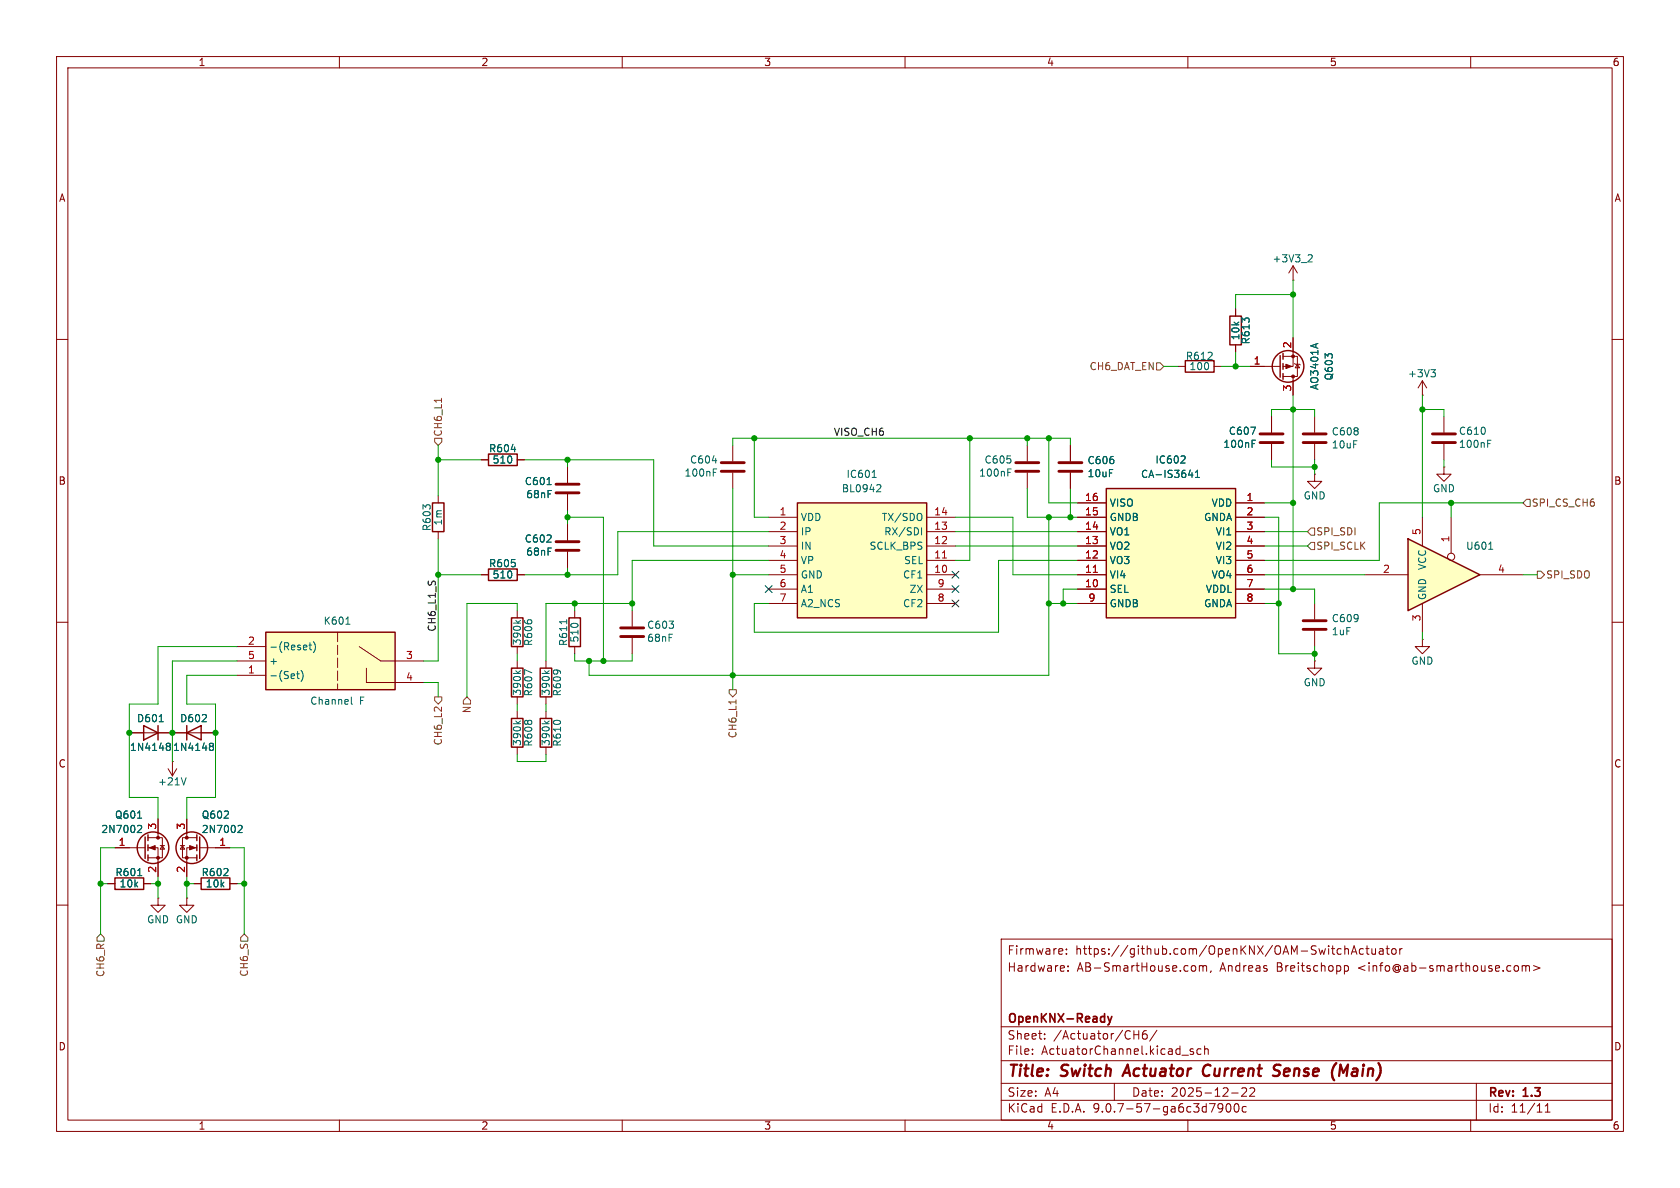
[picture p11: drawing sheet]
<svg xmlns="http://www.w3.org/2000/svg" width="297mm" height="210mm" viewBox="0 0 297 210" stroke-linecap="round" stroke-linejoin="round" font-family="sans-serif">
<g fill="none" stroke="#840000" stroke-width=".18">
<path d="M10 10h277v190h-277zM12 12h273v186h-273zM60 10v2M110 10v2M160 10v2M210 10v2M260 10v2M10 60h2M129.5 78.7v2.8M208.3 64.8h1.2M214.6 64.8h1.3M224.8 73.7v2.8"/>
<path d="M224.8 78.5v2.8M285 60h2M77.5 87.6v1.3M77.5 94v1.3M85.1 81.3h1.3M91.4 81.3h1.3M129.5 83.6v2.8M232.4 83.8v1.3h-1.3l1.3 1.3 1.3-1.3h-1.3M232.4 83.8h.1M10 110h2M91.4 116.8v1.3M96.5 116.8v1.3"/>
<path d="M285 110h2M30.5 129.5h7.6M91.4 123.2v1.3M91.4 125.7v1.3M91.4 132.1v1.3M96.5 123.2v1.3M96.5 125.7v1.3M96.5 132.1v1.3M27.9 158.8v1.2h1.3l-1.3 1.3-1.2-1.3h1.2M27.9 158.8h.1M33 158.8v1.2h-1.3l1.3 1.3 1.3-1.3h-1.3M33 158.8h.1"/>
<path d="M10 160h2M177 166h108v32h-108zM187.8 167.8l.1 .3-.7 .1M188.5 168.6v.1M188.5 167.8v.1M188.8 171.6v.1M188.8 170.8v.1M211.1 170.7l.3 .3v.4l-.3 .3M212 170.8l.5-.1 .2 .2M212 170.7v1M212.7 170.9l.2-.2 .3 .1 .1 .9M212.7 170.9v.8"/>
<path d="M214.1 171.6l-.1 .3M237.7 170.8l.4-.1 .3 .3v.4l-.2 .2h-.5M237.7 170.7v1.5M237.7 167.8l.3-.1 .3 .1 .1 .9M237.7 167.2v1.5M238.9 168.7l.5-1.5 .5 1.5M239 168.3h.7M241 167.8l-.4-.1-.3 .3v.4l.2 .2h.5M241.5 167.7h.5M241.7 167.2v1.3l.3 .2M242.5 167.7l.1 .9 .4 .1 .2-.1M243.2 167.7v1"/>
<path d="M243.9 167.8h.6v.9M244.5 168.1h-.5a.29 .29 0 0 0-.2 .3 .29 .29 0 0 0 .2 .3l.5-.1M245 167.7h.6M245.2 167.2v1.3l.4 .2M246.2 167.8l.3-.1 .3 .3v.4l-.3 .3-.3-.1-.2-.2v-.4zM247.5 167.7v1M247.9 167.7l-.3 .1-.1 .2M267.8 170.8l.4-.1 .3 .3v.4l-.3 .3-.4-.1-.1-.2v-.4zM269.1 170.8l.4-.1 .2 .2M269.1 170.7v1M269.7 170.9l.3-.2 .3 .1 .1 .9M269.7 170.9v.8"/>
<path d="M271.1 170.7l1.1 .4-1.1 .5M285 160h2M60 198v2M110 198v2M160 198v2M177 194.5h108M177 191.5h108M177 187.5h108M177 181.5h108M182.5 186.3v.1M182.5 185.5v.1M184.7 183.6v.1"/>
<path d="M184.7 182.8v.1M197 191.5v3M200.5 182.9h.8M201.3 182.2v1.5M202.7 182.2a.59 .59 0 0 0-.7 .6v.6l.1 .2 .4 .1 .2-.1 .1-.5-.1-.3h-.5l-.2 .3M204.5 182.1l-1.3 2M210 198v2M211 185.5l-.4-.1-.2 .2 .1 .2 .5 .2v.3h-.6M212.3 185.5l-.4-.1-.3 .3v.4l.1 .2h.6M213 185.5l.2-.1 .3 .1 .1 .9M213 184.9v1.5M216.2 195.7l-.3 .3h-.3l-.3-.3 .2-.5 .4-.1 .2 .1a.99 .99 0 0 1-.4 1.4h-.2"/>
<path d="M216.9 195.2l.2-.1a.81 .81 0 0 1 .6 .6 .81 .81 0 0 1-.3 .8l-.2 .1a.81 .81 0 0 1-.3-1.4zM217.7 193.2h1.2M218.3 195.2l.2-.1a.81 .81 0 0 1 .6 .6 .81 .81 0 0 1-.3 .8l-.1 .1a.81 .81 0 0 1-.4-1.4zM219.5 192.4l.6-.1 .2 .1 .1 .3-.9 1.1h.9M220.3 195.7l-.4-.1-.3 .3v.4l.1 .2h.6M221 192.4l.5-.1 .2 .1 .1 .3-.9 1.1h.9M260 198v2M261 191.5v6.5M273.2 196.6h.8M273.2 195.5l.4-.4v1.5"/>
</g>
<path d="M199.4 188.2l-1 2M213.6 188.2a1.13 1.13 0 0 0-.9 .7 1.13 1.13 0 0 0 .2 1.2l.3 .1 .5-.1M225.4 188.3l.2-.1 .8 .1M225.5 189.2l.4 .1a.49 .49 0 0 1 .3 .5 .49 .49 0 0 1-.4 .4h-.5M238.3 188.2l-.8 1.4-.5-1.4-.3 2" fill="none" stroke="#840000" stroke-width=".4"/>
<path d="M195.8 179.7l.4 1M196.6 179.7l-.4 1M196.2 180.7l-.1 .3-.3 .2" fill="none" stroke="#840000" stroke-width=".3"/>
<path d="M209.5 63.8h5.1v2h-5.1zM76.5 88.9h2v5.1h-2zM86.4 80.3h5v2h-5zM90.4 118.1h2.1v5.1h-2.1zM95.5 118.1h2v5.1h-2zM33 129.5l2.6-1.2v2.5zM33 128.3v2.5M90.4 127h2.1v5.1h-2.1zM95.5 127h2v5.1h-2z" fill="none" stroke="#840000" stroke-width=".25"/>
<g fill="none" stroke="#006464" stroke-width=".18">
<path d="M90.4 79.4h.8M221.1 75.5h.9l-.6 1.3M221.4 78.4h.4M221.4 77.8h.6M125.9 81.4h.8M126.1 83.5h.4M126.1 82.9h.6M91.2 118.6l.5 .4M92 118.6l-.5 .3M94 118.9l-1.3-.5v.8M96.3 118.6l.4 .4M97.1 118.6l-.5 .3"/>
<path d="M37.1 131.9h.2M37.1 131.5l.4-.1 .2 .1v.2l-.2 .2M37.3 131.9h.2M37.3 131.9l-.2 .1M37.5 131.9l.2 .3v.3l-.2 .2-.4-.1M91.2 127.5l.5 .4M92 127.5l-.5 .3M96.3 127.5l.4 .4M97.1 127.5l-.5 .3"/>
</g>
<path d="M222.8 76.7h4M222.8 78.2h4M127.5 81.8h4.1M127.5 83.3h4.1" fill="none" stroke="#840000" stroke-width=".51"/>
<path d="M47 111.8h22.8v10.1h-22.8z" fill="#ffffc2"/>
<path d="M41.9 116.8h5.1M41.9 114.3h5.1M41.9 119.4h5.1M63.5 114.3l3.8 2.5h7.6M64.8 118.1v2.6h10.1M20.3 149.9h5.4M26.2 148.1h2.5v3.5h-2.5M26.2 149.9h1.7v5M27.9 144.8v3.3M28.3 149.5h.8M28.7 149.5l.4 .6h-.8z" fill="none" stroke="#840000" stroke-width=".18"/>
<g fill="none" stroke="#840000" stroke-width=".25">
<path d="M47 111.8h22.8v10.1h-22.8zM25.7 148v3.8M26.2 147.6v1M26.2 149.4v1M26.2 151.1v1"/>
<circle cx="27.1" cy="149.9" r="2.79"/>
</g>
<path d="M59.7 111.8v10.1" fill="none" stroke="#840000" stroke-width=".18" stroke-dasharray="1.7 .6"/>
<path d="M52.4 119.1h.5M52.6 118.7v1.1l.3 .2M53.2 118.5a1.46 1.46 0 0 1 0 1.9M54.6 114h.5M54.8 113.6v1.1l.3 .2M55.4 113.4a1.46 1.46 0 0 1 0 2M61.2 110.3h.7M62.1 123.2v1.1l.2 .2M24.3 144.6h.7M24.5 145.9l.4 .1 .1 .3-.7 .9h.7" fill="none" stroke="#006464" stroke-width=".18"/>
<g fill="#840000" stroke="#840000" stroke-width=".18">
<path d="M26.4 149.9l1-.4v.7z"/>
<circle cx="27.9" cy="148.1" r=".25"/>
<circle cx="27.9" cy="151.6" r=".25"/>
</g>
<path d="M195.6 86.4h22.8v22.8h-22.8z" fill="#ffffc2"/>
<g fill="none" stroke="#840000" stroke-width=".25">
<path d="M217.4 55.9h2.1v5.1h-2.1zM226.3 62.9v3.8M226.8 62.5v1M226.8 64.3v1M226.8 66v1.1M195.6 86.4h22.8v22.8h-22.8zM86.4 100.6h5v2h-5zM90.4 109.2h2.1v5.1h-2.1zM100.6 109.2h2v5.1h-2zM20.3 155.2h5.1v2h-5.1zM34.8 147.6v1M34.8 149.4v1"/>
<path d="M34.8 151.1v1M35.3 148v3.8M35.6 155.2h5v2h-5z"/>
<circle cx="227.7" cy="64.8" r="2.79"/>
<circle cx="33.9" cy="149.9" r="2.79"/>
</g>
<g fill="none" stroke="#840000" stroke-width=".18">
<path d="M218.4 54.6v1.3M228.6 49.5h.1M228.6 59.7v5.1h-1.8M228.6 47l-.8 1.3M228.6 47l.8 1.3M228.6 47v2.5M189.2 78.7v2.8M218.4 61v1.2M221 64.8h5.3M226.8 63h2.6v3.5h-2.6M228.6 66.5v3.4M228.9 64.3l.1 .1h.7l.2 .1"/>
<path d="M229.4 64.4l.3 .6h-.7zM232.4 73.7v2.8M232.4 78.5v2.8M100.3 82.6v2.7M100.3 87.4v2.8M100.3 92.7v2.8M100.3 97.5v2.8M189.2 83.6v2.8M190.5 88.9h5.1M190.5 91.4h5.1M190.5 94h5.1M190.5 96.5h5.1"/>
<path d="M190.5 99.1h5.1M218.4 88.9h5.1M218.4 91.4h5.1M218.4 94h5.1M218.4 96.5h5.1M218.4 99.1h5.1M85.1 101.6h1.3M91.4 101.6h1.3M91.4 108v1.2M91.4 114.3v1.3M101.6 108v1.2M101.6 114.3v1.3"/>
<path d="M190.5 101.6h5.1M190.5 104.1h5.1M190.5 106.7h5.1M218.4 101.6h5.1M218.4 104.1h5.1M218.4 106.7h5.1M251.5 113v1.3h-1.3l1.3 1.3 1.2-1.3h-1.2M251.5 113h.1M29.7 135.9l.8 1.3M30.5 134.6h.1M30.5 134.6v2.6M31.2 135.9l-.7 1.3"/>
<path d="M19 156.2h1.3M25.4 156.2h1.3M31.9 149.5h.7M32.3 149.5l.3 .6h-.7zM33 144.8v3.3M34.3 156.2h1.3M34.8 148.1h-2.5v3.5h2.5M34.8 149.9h-1.8v5M35.3 149.9h5.3M40.6 156.2h1.3"/>
</g>
<path d="M193.3 101.2h.7" fill="none" stroke="#a90000" stroke-width=".18"/>
<g fill="none" stroke="#006464" stroke-width=".18">
<path d="M231.4 45l.5 .1 .1 .3-.8 .9h.8M233 60.7l-1.3 .4M96.7 85.7h.7M209.4 80.7l.1 .1v.3l-.8 .8h.8M210.1 84h.8M210.7 83.6v.8M211.3 84.4h.8M211.3 83.5l.4-.4v1.3M91.2 109.7l.5 .5M92 109.7l-.5 .3M100.2 109.6v.7M32.9 137.5l-.4 1.3"/>
<path d="M24.3 154.8h.8M42.3 145.9l.4 .1 .1 .3-.8 .9h.8"/>
</g>
<path d="M230.4 76.7h4M230.4 78.2h4M98.3 95.8h4.1M98.3 97.3h4.1M98.3 85.6h4.1M98.3 87.1h4.1M187.2 81.8h4.1M187.2 83.3h4.1" fill="none" stroke="#840000" stroke-width=".51"/>
<g fill="#840000" stroke="#840000" stroke-width=".18">
<path d="M33.5 149.5l1 .4-1 .3z"/>
<path d="M227.3 64.4l1 .4-1 .4z"/>
<circle cx="33" cy="148.1" r=".25"/>
<circle cx="33" cy="151.6" r=".25"/>
<circle cx="228.6" cy="66.5" r=".25"/>
<circle cx="228.6" cy="63" r=".25"/>
</g>
<path d="M248.9 95.3l12.7 6.3-12.7 6.4z" fill="#ffffc2"/>
<path d="M248.9 95.3l12.7 6.3-12.7 6.4zM25.4 128.3l2.5 1.2-2.5 1.3zM27.9 128.3v2.5" fill="none" stroke="#840000" stroke-width=".25"/>
<g fill="none" stroke="#840000" stroke-width=".18">
<path d="M181.6 78.7v2.8M251.5 69.9h.1M251.5 67.3v2.6M251.5 67.3l-.8 1.3M251.5 67.3l.7 1.3M255.3 73.7v2.8M255.3 78.5v2.8M181.6 83.6v2.8M251.5 91.4v5.1M255.3 82.6v1.2h-1.3l1.3 1.3 1.2-1.3h-1.2M255.3 82.6h.1M256.5 91.4v6.4"/>
<path d="M232.4 116.8v1.3h-1.3l1.3 1.3 1.3-1.3h-1.3M232.4 116.8h.1M232.4 106.7v2.8M232.4 111.5v2.8M241.3 101.6h7.6M251.5 106.7v5.1M261.6 101.6h7.6M22.9 129.5h7.6"/>
<circle cx="256.5" cy="98.4" r=".63"/>
</g>
<g fill="none" stroke="#006464" stroke-width=".18">
<path d="M253 65.3h.8l-.5 .5M253.5 65.8l.3 .3v.3l-.3 .2M263 78.4h.4M263 77.8h.6M178.2 83.5h.4M178.2 82.9h.6M263.2 97.1h.7M28.2 127.6h.7M29.5 131.9h.1M29.5 131.4h.4l.2 .2M29.6 131.9h.3M29.6 131.9l-.1 .1"/>
<path d="M29.9 131.9l.2 .3M30.1 131.7l-.2 .2M30.1 132.4l-.2 .3-.4-.1"/>
</g>
<path d="M253.2 76.7h4.1M253.2 78.2h4.1M179.6 81.8h4M179.6 83.3h4M230.4 109.7h4M230.4 111.3h4" fill="none" stroke="#840000" stroke-width=".51"/>
<path d="M141 88.9h22.8v20.3h-22.8z" fill="#ffffc2"/>
<path d="M141 88.9h22.8v20.3h-22.8z" fill="none" stroke="#840000" stroke-width=".25"/>
<g fill="none" stroke="#840000" stroke-width=".18">
<path d="M218.4 54.6v1.3M228.6 59.7v2.5M189.2 78.7v2.8M218.4 61v1.2M221 64.8h2.5M224.8 73.7v2.8M224.8 78.5v2.8M228.6 67.3v2.6M85.1 81.3h1.3M91.4 81.3h1.3M100.3 82.6v2.7M100.3 87.4v2.8"/>
<path d="M100.3 92.7v2.8M100.3 97.5v2.8M135.9 91.4h5.1M135.9 94h5.1M135.9 96.5h5.1M135.9 99.1h5.1M163.8 91.4h5.1M163.8 94h5.1M163.8 96.5h5.1M163.8 99.1h5.1M189.2 83.6v2.8M190.5 91.4h5.1"/>
<path d="M190.5 94h5.1M190.5 96.5h5.1M190.5 99.1h5.1M190.5 88.9h5.1M218.4 91.4h5.1M218.4 94h5.1M218.4 96.5h5.1M218.4 99.1h5.1M218.4 88.9h5.1M85.1 101.6h1.3M91.4 101.6h1.3M111.8 108v2.7"/>
<path d="M111.8 112.8v2.8M135.9 101.6h5.1M135.9 104.1h5.1M135.9 106.7h5.1M163.8 101.6h5.1M163.8 104.1h5.1M163.8 106.7h5.1M190.5 101.6h5.1M190.5 104.1h5.1M190.5 106.7h5.1M218.4 101.6h5.1M218.4 104.1h5.1"/>
<path d="M218.4 106.7h5.1M22.9 129.5h2.5M27.9 129.5h5.1M35.6 129.5h2.5M19 156.2h1.3M20.3 149.9h2.6M25.4 156.2h1.3M27.9 144.8v2.5M27.9 152.4v2.5M33 144.8v2.5M33 152.4v2.5M34.3 156.2h1.3"/>
<path d="M38.1 149.9h2.5M40.6 156.2h1.3"/>
</g>
<g fill="none" stroke="#006464" stroke-width=".18">
<path d="M90.4 79.4h.8M221.1 75.5h.9l-.6 1.3M221.4 78.4h.4M221.4 77.8h.6M233 60.7l-1.3 .4M96.7 85.7h.7M154.2 84.4h.7M154.4 83.3l.1-.2v1.3M155.2 85.7h.4l.1 .3-.8 .9h.8M162.9 90.9v.9M162.9 93.3v1.3M209.4 80.7l.1 .1v.3l-.8 .8h.8"/>
<path d="M210.1 84h.8M210.7 83.6v.8M211.3 84.4h.8M211.3 83.5l.4-.4v1.3M28.2 127.6h.7M29.5 131.4h.4l.2 .2M29.5 131.9h.1M29.6 131.9h.3M29.6 131.9l-.1 .1M29.9 131.9l.2 .3M30.1 132.4l-.2 .3-.4-.1M30.1 131.7l-.2 .2"/>
<path d="M37.1 131.9h.2M37.1 131.5l.4-.1 .2 .1v.2l-.2 .2M37.3 131.9h.2M37.3 131.9l-.2 .1M37.5 131.9l.2 .3v.3l-.2 .2-.4-.1M24.3 144.6h.7M24.3 154.8h.8M24.5 145.9l.4 .1 .1 .3-.7 .9h.7M42.3 145.9l.4 .1 .1 .3-.8 .9h.8"/>
</g>
<path d="M166.6 98.6h.7M193.3 101.2h.7" fill="none" stroke="#a90000" stroke-width=".18"/>
<path d="M109.7 111h4.1M109.7 112.5h4.1" fill="none" stroke="#840000" stroke-width=".51"/>
<g fill="none" stroke="#725600" stroke-width=".18">
<path d="M76.8 77.5h1.3v.6l-.6 .6-.7-.6zM78 70.4v.7M204.5 64.1h.6l.6 .7-.6 .6h-.6zM231.8 95.9h.6v1.3h-.6l-.7-.7zM231.8 93.3h.6v1.3h-.6l-.7-.6zM269.2 88.9l.7-.6h.6v1.2h-.6zM271.8 101h.6l.6 .6-.6 .6h-.6zM76.8 123.2h1.3v.6l-.6 .7-.7-.7zM82.5 123.2l.7 .6v.7h-1.3v-.7zM128.9 121.9h1.3v.7l-.7 .6-.6-.6zM130.1 123.7v.7M17.8 165.1l.6 .6v.7h-1.3v-.7z"/>
<path d="M43.2 165.1l.6 .6v.7h-1.3v-.7z"/>
</g>
<g fill="none" stroke="#009600" stroke-width=".18">
<path d="M228.6 49.5v10.2M228.6 52.1h-10.2v2.5M77.5 78.7v8.9M129.5 78.7v-1.2h59.7v1.2M133.3 77.5v13.9h2.6M171.4 77.5v21.6h-2.5M181.6 77.5v1.2M185.4 77.5v11.4h5.1M205.7 64.8h2.6M215.9 64.8h5.1M218.4 62.2v2.6M224.8 73.7v-1.3h7.6v1.3"/>
<path d="M228.6 69.9v34.2M251.5 72.4h3.8v1.3M251.5 69.9v21.5M77.5 81.3h7.6M77.5 95.3v21.5h-2.6M92.7 81.3h22.9v15.2h20.3M100.3 91.4h6.4v25.4M100.3 81.3v1.3M100.3 90.2v2.5M129.5 86.4v35.5M135.9 94h-26.7v7.6h-16.5M135.9 99.1h-24.1v8.9"/>
<path d="M168.9 91.4h10.2v10.2h11.4M168.9 96.5h21.6M168.9 94h21.6M181.6 86.4v5h8.9M185.4 91.4v28h-81.3v-2.6M189.2 86.4v5M190.5 99.1h-14v12.7h-43.2v-5.1h2.6M223.5 88.9h5.1M223.5 91.4h2.6v24.2h6.3M223.5 96.5h7.6M223.5 94h7.6M224.8 81.3v1.3h7.6"/>
<path d="M232.4 81.3v2.5M255.3 81.3v1.3M256.5 88.9v2.5M269.2 88.9h-25.4v10.2h-20.3M41.9 114.3h-14v10.2h-5v16.5h5v3.8M41.9 119.4h-8.9v5.1h5.1v16.5h-5.1v3.8M41.9 116.8h-11.4v17.8M77.5 101.6h7.6M91.4 108v-1.3h-8.9v16.5M91.4 115.6v1.2M100.3 100.3v1.3M101.6 106.7v1.3"/>
<path d="M101.6 115.6v1.2h10.2v-1.2M111.8 106.7h-15.3v10.1M129.5 101.6h6.4M185.4 106.7h5.1M190.5 104.1h-2.5v2.6M223.5 104.1h8.9v2.6M223.5 106.7h2.6M223.5 101.6h17.8M232.4 114.3v2.5M251.5 111.8v1.2M269.2 101.6h2.6M74.9 120.7h2.6v2.5"/>
<path d="M91.4 124.5v1.2M91.4 133.4v1.2h5.1v-1.2M96.5 124.5v1.2M17.8 156.2h1.2M20.3 149.9h-2.5v15.2M26.7 156.2h1.2M27.9 154.9v3.9M33 156.2h1.3M33 154.9v3.9M40.6 149.9h2.6v15.2M41.9 156.2h1.3"/>
</g>
<path d="M135.3 103.5l1.2 1.2M136.5 103.5l-1.2 1.2M168.3 106.1l1.2 1.2M168.3 103.5l1.2 1.2M168.3 101l1.2 1.2M169.5 106.1l-1.2 1.2M169.5 103.5l-1.2 1.2M169.5 101l-1.2 1.2" fill="none" stroke="#000084" stroke-width=".18"/>
<g fill="#009600" stroke="#009600" stroke-width=".18">
<circle cx="27.9" cy="156.2" r=".46"/>
<circle cx="17.8" cy="156.2" r=".46"/>
<circle cx="43.2" cy="156.2" r=".46"/>
<circle cx="33" cy="156.2" r=".46"/>
<circle cx="171.4" cy="77.5" r=".46"/>
<circle cx="185.4" cy="106.7" r=".46"/>
<circle cx="181.6" cy="77.5" r=".46"/>
<circle cx="185.4" cy="77.5" r=".46"/>
<circle cx="185.4" cy="91.4" r=".46"/>
<circle cx="228.6" cy="104.1" r=".46"/>
<circle cx="226.1" cy="106.7" r=".46"/>
<circle cx="228.6" cy="88.9" r=".46"/>
<circle cx="188" cy="106.7" r=".46"/>
<circle cx="189.2" cy="91.4" r=".46"/>
<circle cx="228.6" cy="52.1" r=".46"/>
<circle cx="218.4" cy="64.8" r=".46"/>
<circle cx="100.3" cy="101.6" r=".46"/>
<circle cx="100.3" cy="81.3" r=".46"/>
<circle cx="77.5" cy="81.3" r=".46"/>
<circle cx="101.6" cy="106.7" r=".46"/>
<circle cx="228.6" cy="72.4" r=".46"/>
<circle cx="232.4" cy="115.6" r=".46"/>
<circle cx="256.5" cy="88.9" r=".46"/>
<circle cx="232.4" cy="82.6" r=".46"/>
<circle cx="251.5" cy="72.4" r=".46"/>
<circle cx="133.3" cy="77.5" r=".46"/>
<circle cx="129.5" cy="119.4" r=".46"/>
<circle cx="129.5" cy="101.6" r=".46"/>
<circle cx="104.1" cy="116.8" r=".46"/>
<circle cx="111.8" cy="106.7" r=".46"/>
<circle cx="100.3" cy="91.4" r=".46"/>
<circle cx="106.7" cy="116.8" r=".46"/>
<circle cx="22.9" cy="129.5" r=".46"/>
<circle cx="77.5" cy="101.6" r=".46"/>
<circle cx="38.1" cy="129.5" r=".46"/>
<circle cx="30.5" cy="129.5" r=".46"/>
</g>
<g font-size="2.8" fill="#840000">
<text x="178" y="190.9">Title:</text>
<text x="187.7" y="190.9">Switch</text>
<text x="199.6" y="190.9">Actuator</text>
<text x="214.3" y="190.9">Current</text>
<text x="227.6" y="190.9">Sense</text>
<text x="238.7" y="190.9">(Main)</text>
</g>
<g font-size="2.1" fill="#840000">
<text x="178" y="172">Hardware:</text>
<text x="178" y="169">Firmware:</text>
<text x="190.1" y="169">https://github.com/OpenKNX/OAM-SwitchActuator</text>
<text x="190.4" y="172">AB-SmartHouse.com,</text>
<text x="215.7" y="172">Andreas</text>
<text x="225.8" y="172">Breitschopp</text>
<text x="240.3" y="172">&lt;info@ab-smarthouse.com&gt;</text>
<text x="178" y="184">Sheet:</text>
<text x="178" y="181.2">OpenKNX-Ready</text>
<text x="186.2" y="184">/Actuator/CH6/</text>
<text x="178" y="186.7">File:</text>
<text x="184.1" y="186.7">ActuatorChannel.kicad_sch</text>
<text x="178" y="196.9">KiCad</text>
<text x="178" y="194.1">Size:</text>
<text x="184.7" y="194.1">A4</text>
<text x="185.7" y="196.9">E.D.A.</text>
<text x="193.3" y="196.9">9.0.7-57-ga6c3d7900c</text>
<text x="200" y="194.1">Date:</text>
<text x="207" y="194.1">2025-12-22</text>
<text x="263" y="194.3">Rev:</text>
<text x="263" y="196.9">Id:</text>
<text x="267.1" y="196.9">11/11</text>
<text x="269.4" y="194.3">1.3</text>
</g>
<g font-size="1.8" fill="#840000">
<text x="35" y="11.9">1</text>
<text x="85" y="11.9">2</text>
<text x="135" y="11.9">3</text>
<text x="185" y="11.9">4</text>
<text x="235" y="11.9">5</text>
<text x="285" y="11.9">6</text>
<text x="10.3" y="35.9">A</text>
<text x="285.3" y="35.9">A</text>
<text x="10.3" y="85.9">B</text>
<text x="285.3" y="85.9">B</text>
<text x="10.3" y="135.9">C</text>
<text x="285.3" y="135.9">C</text>
<text x="10.3" y="185.9">D</text>
<text x="285.3" y="185.9">D</text>
<text x="35" y="199.9">1</text>
<text x="85" y="199.9">2</text>
<text x="135" y="199.9">3</text>
<text x="185" y="199.9">4</text>
<text x="235" y="199.9">5</text>
<text x="285" y="199.9">6</text>
</g>
<g font-size="1.8" fill="#006464">
<text x="224.9" y="46.6">+3V3_2</text>
<text x="209.5" y="63.8">R612</text>
<text x="210.2" y="65.6">100</text>
<text x="219.3" y="60.2" transform="rotate(-90 219.3 60.2)">10k</text>
<text x="221.1" y="61" transform="rotate(-90 221.1 61)">R613</text>
<text x="233.3" y="69" transform="rotate(-90 233.3 69)">AO3401A</text>
<text x="235.8" y="67.4" transform="rotate(-90 235.8 67.4)">Q603</text>
<text x="248.8" y="66.9">+3V3</text>
<text x="217.1" y="77.1">C607</text>
<text x="235.3" y="77.2">C608</text>
<text x="257.8" y="77.1">C610</text>
<text x="86.3" y="80.1">R604</text>
<text x="87" y="82.1">510</text>
<text x="121.9" y="82.1">C604</text>
<text x="174" y="82.1">C605</text>
<text x="192.2" y="82.2">C606</text>
<text x="204.2" y="82.1">IC602</text>
<text x="216.2" y="79.4">100nF</text>
<text x="235.3" y="79.5">10uF</text>
<text x="257.8" y="79.4">100nF</text>
<text x="92.7" y="86">C601</text>
<text x="92.9" y="88.3">68nF</text>
<text x="120.9" y="84.5">100nF</text>
<text x="148.7" y="87.2">BL0942</text>
<text x="149.5" y="84.7">IC601</text>
<text x="173" y="84.5">100nF</text>
<text x="192.2" y="84.6">10uF</text>
<text x="196.1" y="89.8">VISO</text>
<text x="201.6" y="84.7">CA-IS3641</text>
<text x="214.1" y="89.8">VDD</text>
<text x="230.4" y="88.5">GND</text>
<text x="253.2" y="87.2">GND</text>
<text x="76.3" y="94" transform="rotate(-90 76.3 94)">R603</text>
<text x="78.3" y="93" transform="rotate(-90 78.3 93)">1m</text>
<text x="141.5" y="92.3">VDD</text>
<text x="141.5" y="94.8">IP</text>
<text x="155.8" y="92.3">TX/SDO</text>
<text x="156.2" y="94.8">RX/SDI</text>
<text x="196.1" y="92.3">GNDB</text>
<text x="196.1" y="94.8">VO1</text>
<text x="212.8" y="92.3">GNDA</text>
<text x="214.8" y="94.8">VI1</text>
<text x="86.3" y="100.5">R605</text>
<text x="92.7" y="96.1">C602</text>
<text x="92.9" y="98.4">68nF</text>
<text x="141.5" y="97.4">IN</text>
<text x="141.5" y="99.9">VP</text>
<text x="153.6" y="97.4">SCLK_BPS</text>
<text x="159.7" y="99.9">SEL</text>
<text x="196.1" y="97.4">VO2</text>
<text x="196.1" y="99.9">VO3</text>
<text x="214.8" y="97.4">VI2</text>
<text x="214.8" y="99.9">VI3</text>
<text x="252.3" y="100.9" transform="rotate(-90 252.3 100.9)">VCC</text>
<text x="259.1" y="97.4">U601</text>
<text x="87" y="102.5">510</text>
<text x="141.5" y="102.5">GND</text>
<text x="141.5" y="105">A1</text>
<text x="141.5" y="107.5">A2_NCS</text>
<text x="159.6" y="102.5">CF1</text>
<text x="159.6" y="107.5">CF2</text>
<text x="160.7" y="105">ZX</text>
<text x="196.1" y="102.5">VI4</text>
<text x="196.1" y="105">SEL</text>
<text x="196.1" y="107.5">GNDB</text>
<text x="212.8" y="107.5">GNDA</text>
<text x="213.1" y="105">VDDL</text>
<text x="214.1" y="102.5">VO4</text>
<text x="252.3" y="106.2" transform="rotate(-90 252.3 106.2)">GND</text>
<text x="57.1" y="110.6">K601</text>
<text x="102.5" y="113.7" transform="rotate(-90 102.5 113.7)">510</text>
<text x="114.3" y="111.4">C603</text>
<text x="114.3" y="113.7">68nF</text>
<text x="235.3" y="110.2">C609</text>
<text x="235.3" y="112.5">1uF</text>
<text x="47.5" y="115.2">-(Reset)</text>
<text x="47.5" y="117.7">+</text>
<text x="92.3" y="114.2" transform="rotate(-90 92.3 114.2)">390k</text>
<text x="94.3" y="114.3" transform="rotate(-90 94.3 114.3)">R606</text>
<text x="100.5" y="114.3" transform="rotate(-90 100.5 114.3)">R611</text>
<text x="249.4" y="117.7">GND</text>
<text x="47.5" y="120.2">-(Set)</text>
<text x="54.8" y="124.8">Channel</text>
<text x="63.5" y="124.8">F</text>
<text x="92.3" y="123.1" transform="rotate(-90 92.3 123.1)">390k</text>
<text x="94.3" y="123.2" transform="rotate(-90 94.3 123.2)">R607</text>
<text x="97.4" y="123.1" transform="rotate(-90 97.4 123.1)">390k</text>
<text x="99.4" y="123.2" transform="rotate(-90 99.4 123.2)">R609</text>
<text x="230.4" y="121.5">GND</text>
<text x="24.1" y="127.9">D601</text>
<text x="31.7" y="127.9">D602</text>
<text x="92.3" y="132" transform="rotate(-90 92.3 132)">390k</text>
<text x="97.4" y="132" transform="rotate(-90 97.4 132)">390k</text>
<text x="22.9" y="132.9">1N4148</text>
<text x="30.5" y="132.9">1N4148</text>
<text x="94.3" y="132.1" transform="rotate(-90 94.3 132.1)">R608</text>
<text x="99.4" y="132.1" transform="rotate(-90 99.4 132.1)">R610</text>
<text x="27.8" y="139">+21V</text>
<text x="17.8" y="147.5">2N7002</text>
<text x="20.2" y="144.9">Q601</text>
<text x="35.6" y="144.9">Q602</text>
<text x="35.6" y="147.5">2N7002</text>
<text x="20.3" y="155.1">R601</text>
<text x="35.5" y="155.1">R602</text>
<text x="21" y="157.1">10k</text>
<text x="36.3" y="157.1">10k</text>
<text x="25.9" y="163.4">GND GND</text>
</g>
<g font-size="1.8" fill="#725600">
<text x="192.5" y="65.6">CH6_DAT_EN</text>
<text x="78.3" y="77.3" transform="rotate(-90 78.3 77.3)">CH6_L1</text>
<text x="270.7" y="89.8">SPI_CS_CH6</text>
<text x="232.6" y="94.8">SPI_SDI</text>
<text x="232.6" y="97.4">SPI_SCLK</text>
<text x="273.2" y="102.5">SPI_SDO</text>
<text x="78.3" y="131.9" transform="rotate(-90 78.3 131.9)">CH6_L2</text>
<text x="83.4" y="126.2" transform="rotate(-90 83.4 126.2)">N</text>
<text x="130.4" y="130.6" transform="rotate(-90 130.4 130.6)">CH6_L1</text>
<text x="18.6" y="172.8" transform="rotate(-90 18.6 172.8)">CH6_R</text>
<text x="44" y="172.8" transform="rotate(-90 44 172.8)">CH6_S</text>
</g>
<g font-size="1.8" fill="#a90000">
<text x="221.5" y="64.5">1</text>
<text x="228.3" y="61.7" transform="rotate(-90 228.3 61.7)">2</text>
<text x="228.3" y="69.3" transform="rotate(-90 228.3 69.3)">3</text>
<text x="191.7" y="88.6">16</text>
<text x="220.3" y="88.6">1</text>
<text x="137.7" y="91.2">1</text>
<text x="137.7" y="93.7">2</text>
<text x="165.1" y="91.2">14</text>
<text x="165.1" y="93.7">13</text>
<text x="191.7" y="91.2">15</text>
<text x="191.7" y="93.7">14</text>
<text x="220.3" y="91.2">2</text>
<text x="220.3" y="93.7">3</text>
<text x="251.2" y="94.7" transform="rotate(-90 251.2 94.7)">5</text>
<text x="256.3" y="96" transform="rotate(-90 256.3 96)">1</text>
<text x="137.7" y="96.3">3</text>
<text x="137.7" y="98.8">4</text>
<text x="137.7" y="101.3">5</text>
<text x="165.1" y="96.3">12</text>
<text x="165.1" y="98.8">11</text>
<text x="165.1" y="101.3">10</text>
<text x="191.7" y="96.3">13</text>
<text x="191.7" y="98.8">12</text>
<text x="191.7" y="101.3">11</text>
<text x="220.3" y="96.3">4</text>
<text x="220.3" y="98.8">5</text>
<text x="220.3" y="101.3">6</text>
<text x="244.4" y="101.3">2</text>
<text x="264.7" y="101.3">4</text>
<text x="137.7" y="103.9">6</text>
<text x="137.7" y="106.4">7</text>
<text x="165.7" y="103.9">9</text>
<text x="165.7" y="106.4">8</text>
<text x="191.7" y="103.9">10</text>
<text x="192.3" y="106.4">9</text>
<text x="220.3" y="103.9">7</text>
<text x="220.3" y="106.4">8</text>
<text x="251.2" y="109.9" transform="rotate(-90 251.2 109.9)">3</text>
<text x="43.7" y="114">2</text>
<text x="43.7" y="116.6">5</text>
<text x="43.7" y="119.1">1</text>
<text x="71.7" y="116.6">3</text>
<text x="71.7" y="120.4">4</text>
<text x="20.9" y="149.6">1</text>
<text x="27.7" y="146.8" transform="rotate(-90 27.7 146.8)">3</text>
<text x="32.8" y="146.8" transform="rotate(-90 32.8 146.8)">3</text>
<text x="38.7" y="149.6">1</text>
<text x="27.7" y="154.4" transform="rotate(-90 27.7 154.4)">2</text>
<text x="32.8" y="154.4" transform="rotate(-90 32.8 154.4)">2</text>
</g>
<g font-size="1.8" fill="#0f0f0f">
<text x="147.3" y="77.1">VISO_CH6</text>
<text x="77.1" y="111.8" transform="rotate(-90 77.1 111.8)">CH6_L1_S</text>
</g>
</svg>
